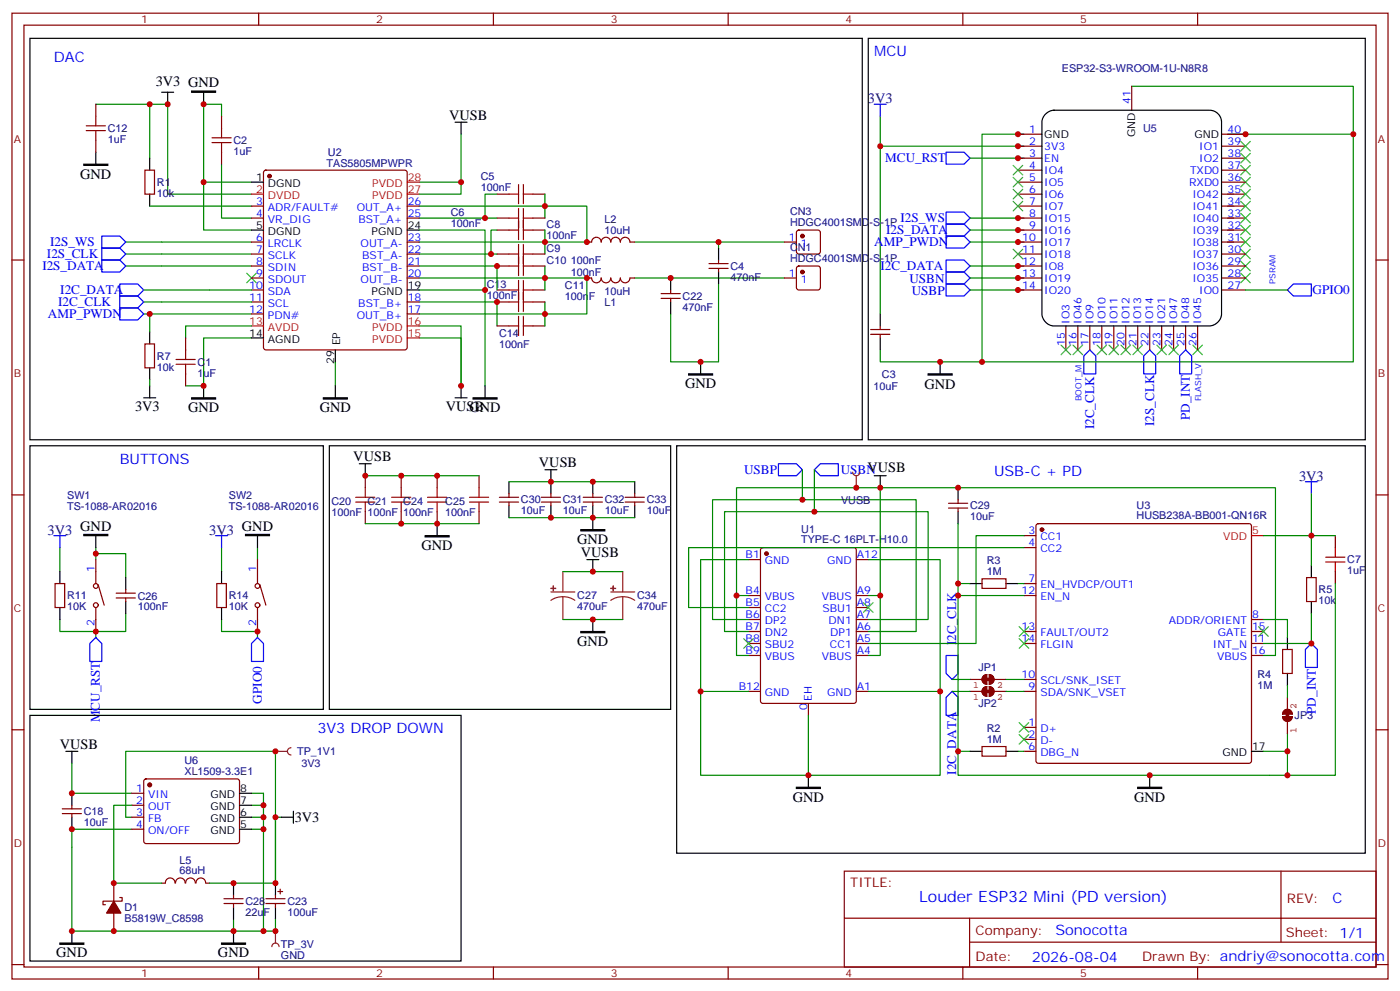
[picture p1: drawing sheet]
<svg xmlns="http://www.w3.org/2000/svg" width="412mm" height="292mm" viewBox="0 0 412 292" stroke-linecap="round" stroke-linejoin="round" font-family="sans-serif">
<g fill="none" stroke="#870000" stroke-width=".35">
<path d="M3.5 3.9h405.4v284.3h-405.4zM7.1 7.4h398.2v277.3h-398.2zM76.2 3.9v3.5M145.3 3.9v3.5M214.5 3.9v3.5M283.6 3.9v3.5M352.8 3.9v3.5M28.2 30.7v3.5M65.3 34.2v3.5M299.9 39.5h7M333.4 25.4v7.1M359.8 39.5h7.1"/>
<path d="M28.2 41.3v3.5M42.7 50.1h2.8v7.1h-2.8zM65.3 44.8v3.5M77.8 50.3l.5-.2h40.9l.5 .2 .2 .5v51.5l-.2 .5-.5 .2h-40.9l-.5-.2-.2-.5v-51.5zM146.4 57.2h3.5M157 57.2h3.5M299.9 57.2h7M299.9 53.6h7M299.9 50.1h7M299.9 46.6h7M299.9 43h7M359.8 57.2h7.1"/>
<path d="M359.8 53.6h7.1M359.8 50.1h7.1M359.8 46.6h7.1M359.8 43h7.1M3.5 76.6h3.6M74.1 60.7h3.5M74.1 64.2h3.5M74.1 71.3h3.5M74.1 74.8h3.5M74.1 78.3h3.5M119.9 60.7h3.6M119.9 64.2h3.6"/>
<path d="M119.9 71.3h3.6M119.9 74.8h3.6M119.9 78.3h3.6M146.4 64.2h3.5M146.4 74.8h3.5M146.4 78.3h3.5M146.4 67.7h3.5M157 64.2h3.5M157 74.8h3.5M157 78.3h3.5M157 67.7h3.5M231.1 71.3h3.5"/>
<path d="M234.8 67.9l.5-.2h5.6l.5 .2 .3 .5v5.7l-.3 .5-.5 .2h-5.6l-.5-.2-.2-.5v-5.7zM234.8 78.5l.5-.2h5.6l.5 .2 .3 .5v5.7l-.3 .5-.5 .2h-5.6l-.5-.3-.2-.4v-5.7zM299.9 60.7h7M299.9 64.2h7M299.9 71.3h7M299.9 74.8h7M299.9 78.3h7M299.9 67.7h7M359.8 60.7h7.1M359.8 64.2h7.1M359.8 71.3h7.1M359.8 74.8h7.1"/>
<path d="M359.8 78.3h7.1M359.8 67.7h7.1M405.3 76.6h3.6M54.7 99.5v3.5M74.1 81.8h3.5M74.1 85.4h3.5M74.1 88.9h3.5M74.1 92.4h3.5M119.9 81.8h3.6M119.9 88.9h3.6M119.9 92.4h3.6M146.4 85.4h3.5"/>
<path d="M146.4 88.9h3.5M146.4 96h3.5M157 85.4h3.5M157 88.9h3.5M157 96h3.5M231.1 81.8h3.5M256.5 98.4h5.6M256.5 97h5.6M259.3 96v1M259.3 98.4v1.1M299.9 81.8h7M299.9 85.4h7"/>
<path d="M314 96v7M317.5 96v7M321 96v7M324.6 96v7M328.1 96v7M331.6 96v7M335.1 96v7M338.7 96v7M342.2 96v7M345.7 96v7M349.2 96v7M352.8 96v7"/>
<path d="M359.8 81.8h7.1M359.8 85.4h7.1M42.7 101.2h2.8v7.1h-2.8zM54.7 110.1v3.5M3.5 145.7h3.6M405.3 145.7h3.6M16.2 171.8h2.8v7.1h-2.8zM28.2 164.7v7.1M28.2 178.9v7M28.9 172.2l1.8 6M34.2 176h5.7M34.2 174.6h5.7"/>
<path d="M37 173.6v1M37 176v1.1M63.9 171.8h2.8v7.1h-2.8zM75.8 164.7v7.1M75.8 178.9v7M76.6 172.2l1.7 6M220.5 178.9h3.5M220.5 164.7h3.5M220.5 175.3h3.5M224.2 161.4l.5-.2h26.8l.7 .5v44.7l-.4 .6-27.1 .1-.6-.5-.1-44.7zM252.2 178.9h3.6M252.2 164.7h3.6"/>
<path d="M252.2 175.3h3.6M220.5 189.4h3.5M220.5 182.4h3.5M220.5 185.9h3.5M220.5 193h3.5M252.2 189.4h3.6M252.2 182.4h3.6M252.2 185.9h3.6M252.2 193h3.6M3.5 214.8h3.6M220.5 203.6h3.5M238.1 207.1v3.5"/>
<path d="M252.2 203.6h3.6M405.3 214.8h3.6M248.7 256.5h156.6v28.2h-156.6zM377.3 256.5v20.9M248.7 270.3h156.5M285.6 277.4h119.6M285.6 270.3v14.1M3.5 284h3.6M76.2 284.7v3.5M145.3 284.7v3.5M214.5 284.7v3.5M283.6 284.7v3.5"/>
<path d="M352.8 284.7v3.5M405.3 284h3.6"/>
<circle cx="28.2" cy="178.2" r=".71"/>
<circle cx="28.2" cy="172.5" r=".71"/>
<circle cx="75.8" cy="178.2" r=".71"/>
<circle cx="75.8" cy="172.5" r=".71"/>
</g>
<g fill="none" stroke="#000" stroke-width=".35">
<path d="M8.8 11.3h245.2v118.2h-245.2zM255.8 11.3h146.4v118.2h-146.4zM47.6 27.2h3.6M49.4 27.2v3.5M60 27.2v3.5M134.1 36h3.5M135.8 36v3.5M308.1 33.5a3.6 3.6 0 0 1 2.3-1h45.9a3.5 3.5 0 0 1 3.5 3.5v56.4a3.8 3.8 0 0 1-3.5 3.6h-45.9a3.8 3.8 0 0 1-3.5-3.6v-56.4a3.5 3.5 0 0 1 1.2-2.5zM28.2 44.8v3.5M44.1 46.6v3.5M44.1 57.2v3.5M74.1 53.6h3.5"/>
<path d="M74.1 67.7h3.5M119.9 67.7h3.6M44.1 97.7v3.5M74.1 99.5h3.5M119.9 85.4h3.6M259.3 92.4v3.6M259.3 99.5v3.5M42.3 117.1h3.6M44.1 108.3v3.5M44.1 113.6v3.5M60 113.6v3.5M98.8 103v3.5"/>
<path d="M98.8 113.6v3.5M134.1 117.1h3.5M135.8 113.6v3.5M142.9 113.6v3.5M206.4 106.5v3.6M276.9 106.5v3.6M8.8 131.2h86.4v77.6h-86.4zM97 131.2h100.6v77.6h-100.6zM105.8 136.5h3.6M107.6 136.5v3.6M199.3 131.2h202.9v120h-202.9zM28.2 157.7v3.5"/>
<path d="M75.8 157.7v3.5M128.8 154.2v3.5M17.6 168.3v3.5M17.6 178.9v3.5M37 170v3.6M37 177.1v3.5M65.3 168.3v3.5M65.3 178.9v3.5M238.1 228.2v3.6"/>
</g>
<g fill="none" stroke="#008700" stroke-width=".35">
<path d="M28.2 30.7h15.9M65.3 34.2v-3.5h-5.3v22.9h14.1M135.8 39.5v17.7h-12.3M259.3 34.2v58.2M301.6 39.5h-12.3v67h-30v-3.5M333.4 25.4h65.2v81.1h-109.3M361.6 39.5h37M44.1 46.6v-15.9h5.3v26.5h24.7M60 53.6v14.1h14.1M65.3 48.3v15.9h8.8M123.5 53.6h12.3M146.4 57.2h-3.5v7"/>
<path d="M160.5 57.2v3.5h12.4v10.6h-12.4v-3.6M259.3 43h42.3M285.8 46.6h15.8M361.6 57.2h1.8M37 78.3h37.1M37 74.8h37.1M37 71.3h37.1M44.1 60.7h30M123.5 60.7h37v3.5M123.5 71.3h37v3.5M123.5 74.8h22.9M123.5 67.7h19.4v17.7"/>
<path d="M123.5 78.3h22.9v7.1M123.5 64.2h22.9M146.4 67.7h-1.8v7.1M160.5 78.3v3.5h-37M187 71.3h44.1M211.7 71.3v1.7M285.8 78.3h15.8M285.8 71.3h15.8M285.8 64.2h15.8M285.8 67.7h15.8M361.6 71.3h1.8M361.6 64.2h1.8"/>
<path d="M361.6 60.7h1.8M361.6 67.7h1.8M42.3 85.4h31.8M42.3 88.9h31.8M42.3 92.4h31.8M44.1 92.4v5.3M74.1 99.5h-14.1v14.1h-5.3M74.1 96h-19.4v3.5M123.5 88.9h22.9v7.1M123.5 96h12.3v17.6v-14.1h-12.3M123.5 85.4h19.4v28.2M160.5 88.9v3.5h-37"/>
<path d="M160.5 85.4v-3.6h12.4v10.6h-12.4v3.6M187 81.8h44.1M211.7 83.6v22.9h-14.1v-14.1M285.8 85.4h15.8M285.8 81.8h15.8M366.9 85.4h12.3M44.1 111.8v1.8M98.8 106.5v7.1M236.4 138.3v8.8h-26.5v35.3h10.6M239.9 138.3v12.3h-26.5v35.3h7.1M236.4 147.1h33.5v38.8h-14.1M239.9 150.6h33.5v31.8h-17.6"/>
<path d="M17.6 161.2v7.1M28.2 163h8.8v7M28.2 161.2v3.5M65.3 161.2v7.1M75.8 161.2v3.5M220.5 164.7h-14.1v38.9M255.8 164.7h21.1v38.9h-21.1M17.6 182.4v3.5h10.6M28.2 185.9v1.8M37 180.6v5.3h-8.8M65.3 182.4v3.5h10.5v1.8M220.5 203.6h-14.1v24.6h70.5v-24.6"/>
<path d="M238.1 210.6v17.6"/>
</g>
<path d="M56.4 26.8h7.1v.4h-7.1zM24.7 48.3h7v.4h-7zM56.4 117.1h7.1v.4h-7.1zM95.2 117.1h7.1v.4h-7.1zM139.3 117.1h7.1v.4h-7.1zM202.8 110.1h7.1v.3h-7.1zM273.4 110.1h7.1v.3h-7.1zM24.7 157.3h7v.4h-7zM72.3 157.3h7.1v.4h-7.1zM125.2 157.7h7.1v.3h-7.1zM234.6 231.8h7.1v.3h-7.1z" fill="#000" stroke="#000" stroke-width=".35"/>
<g fill="none" stroke="#00f" stroke-width=".35">
<path d="M257.5 30.7h3.6M259.3 30.7v3.5M278.7 44.8h5.3l1.8 1.8-1.8 1.7h-5.3zM30 76.6h5.3l1.7 1.7-1.7 1.8h-5.3zM30 73h5.3l1.7 1.8-1.7 1.8h-5.3zM30 69.5h5.3l1.7 1.8-1.7 1.7h-5.3zM278.7 69.5h5.3l1.8 1.8-1.8 1.7h-5.3zM278.7 62.4h5.3l1.8 1.8-1.8 1.8h-5.3zM278.7 76.6h5.3l1.8 1.7-1.8 1.8h-5.3zM278.7 66h5.3l1.8 1.7-1.8 1.8h-5.3zM35.3 90.7h5.3l1.7 1.7-1.7 1.8h-5.3zM35.3 87.1h5.3l1.7 1.8-1.7 1.8h-5.3z"/>
<path d="M35.3 83.6h5.3l1.7 1.8-1.7 1.7h-5.3zM278.7 83.6h5.3l1.8 1.8-1.8 1.7h-5.3zM278.7 80.1h5.3l1.8 1.7-1.8 1.8h-5.3zM381 83.6h5.3v3.5h-5.3l-1.8-1.7zM321 103l1.8 1.8v5.3h-3.5v-5.3zM338.7 103l1.7 1.8v5.3h-3.5v-5.3zM229.3 136.5h5.3l1.8 1.8-1.8 1.8h-5.3zM239.9 138.3l1.8-1.8h5.2v3.6h-5.2zM15.9 157.7h3.5M17.6 157.7v3.5M63.5 157.7h3.5M65.3 157.7v3.5"/>
<path d="M28.2 187.7l1.8 1.7v5.3h-3.5v-5.3zM75.8 187.7l1.8 1.7v5.3h-3.5v-5.3z"/>
</g>
<g fill="none" stroke="#3c3" stroke-width=".35">
<path d="M298.4 48.7l2.9 2.8M298.4 52.2l2.9 2.8M298.4 55.7l2.9 2.9M298.4 59.3l2.9 2.8M301.3 48.7l-2.9 2.8M301.3 52.2l-2.9 2.8M301.3 55.7l-2.9 2.9M301.3 59.3l-2.9 2.8M365.5 52.2l2.8 2.8M365.5 48.7l2.8 2.8M365.5 45.2l2.8 2.8M365.5 55.7l2.8 2.9"/>
<path d="M365.5 59.3l2.8 2.8M365.5 41.6l2.8 2.9M368.3 52.2l-2.8 2.8M368.3 48.7l-2.8 2.8M368.3 45.2l-2.8 2.8M368.3 55.7l-2.8 2.9M368.3 59.3l-2.8 2.8M368.3 41.6l-2.8 2.9M365.5 76.9l2.8 2.8M365.5 73.4l2.8 2.8M365.5 62.8l2.8 2.8M365.5 66.3l2.8 2.8"/>
<path d="M365.5 69.8l2.8 2.9M368.3 76.9l-2.8 2.8M368.3 73.4l-2.8 2.8M368.3 62.8l-2.8 2.8M368.3 66.3l-2.8 2.8M368.3 69.8l-2.8 2.9M72.7 80.4l2.8 2.9M75.5 80.4l-2.8 2.9M365.5 80.4l2.8 2.9M368.3 80.4l-2.8 2.9M312.6 101.6l2.8 2.8M315.4 101.6l-2.8 2.8"/>
<path d="M316.1 101.6l2.8 2.8M318.9 101.6l-2.8 2.8M323.1 101.6l2.9 2.8M326 101.6l-2.9 2.8M326.7 101.6l2.8 2.8M329.5 101.6l-2.8 2.8M330.2 101.6l2.8 2.8M333 101.6l-2.8 2.8M333.7 101.6l2.8 2.8M336.5 101.6l-2.8 2.8M340.8 101.6l2.8 2.8M343.6 101.6l-2.8 2.8"/>
<path d="M344.3 101.6l2.8 2.8M347.1 101.6l-2.8 2.8M351.4 101.6l2.8 2.8M354.2 101.6l-2.8 2.8"/>
</g>
<g fill="#870000" stroke="#870000" stroke-width=".35">
<circle cx="79.4" cy="51.9" r=".53"/>
<circle cx="225.8" cy="163" r=".53"/>
<circle cx="236.4" cy="69.5" r=".53"/>
<circle cx="236.4" cy="80.1" r=".53"/>
</g>
<path d="M74.1 57.2h3.5M119.9 57.2h3.6M119.9 53.6h3.6M74.1 96h3.5M119.9 96h3.6M119.9 99.5h3.6" fill="none" stroke="#f00" stroke-width=".35"/>
<g fill="none" stroke="#a10000" stroke-width=".35">
<path d="M25.4 37h5.6M25.4 38.5h5.6M28.2 34.2v2.8M28.2 38.5v2.8M65.3 37.7v2.9M62.4 40.6h5.7M62.4 42h5.7M65.3 42v2.8M149.9 57.2h2.9M152.8 54.3v5.7M154.2 57.2h2.8M154.2 54.3v5.7"/>
<path d="M149.9 64.2h2.9M149.9 74.8h2.9M149.9 67.7h2.9M149.9 78.3h2.9M152.8 61.4v9.2M152.8 72v9.1M154.2 61.4v9.2M154.2 72v9.1M154.2 64.2h2.8M154.2 74.8h2.8M154.2 67.7h2.8M154.2 78.3h2.8"/>
<path d="M149.9 88.9h2.9M149.9 96h2.9M149.9 85.4h2.9M152.8 82.6v9.1M152.8 93.1v5.7M154.2 82.6v9.1M154.2 93.1v5.7M154.2 88.9h2.8M154.2 96h2.8M154.2 85.4h2.8M51.9 105.8h5.6M51.9 107.2h5.6"/>
<path d="M54.7 103v2.8M54.7 107.2v2.9"/>
</g>
<path d="M251.2 139a1.06 1.06 0 0 0 1 1.1 1.06 1.06 0 0 0 1.1-1.1M252.2 140.1v3.5" fill="none" stroke="#8c2424" stroke-width=".35"/>
<circle cx="252.2" cy="143.6" r=".18" fill="#8c2424"/>
<g fill="none" stroke="#000" stroke-width=".35">
<path d="M257.5 140.1h3.6M259.3 140.1v3.5M285.8 171.8h3.5M296.3 171.8h3.6M386.3 166.5v3.5M386.3 177.1v3.5M379.2 187.7v3.5M379.2 198.3v3.5M19.4 221.2h3.5M21.2 221.2v3.5M21.2 233.5v3.6M285.8 221.2h3.5"/>
<path d="M296.3 221.2h3.6M338.7 228.2v3.6M368.7 221.2h3.5M21.2 240.6v3.5M81.1 260v3.5M81.1 267.1v3.5"/>
</g>
<g fill="none" stroke="#008700" stroke-width=".35">
<path d="M259.3 143.6h-42.3v31.7h3.5M259.3 143.6h116.4v49.4h-3.5M259.3 143.6v31.7M301.6 157.7h-14.1v31.7h-31.7M372.2 157.7h14.1M386.3 145.3v21.2M217 175.3v17.7h3.5M255.8 175.3h3.5v17.7h-3.5M282.2 175.3h19.4M285.8 171.8h-3.6v49.4M299.9 171.8h1.7M301.6 161.2h-98.8v17.7h17.7"/>
<path d="M372.2 182.4h7v5.3M386.3 180.6v8.8h-14.1M379.2 215.9v12.3h-97v-7h3.6M21.2 224.7v8.8M299.9 221.2h1.7M372.2 221.2h7M37 240.6v-19.4h44.1v19.4h1.8M81.1 240.6v19.4"/>
</g>
<g fill="none" stroke="#3c3" stroke-width=".35">
<path d="M254.4 177.4l2.8 2.9M257.2 177.4l-2.8 2.9M219.1 188l2.8 2.9M221.9 188l-2.8 2.9M300.2 184.5l2.8 2.8M300.2 188l2.8 2.9M303 184.5l-2.8 2.8M303 188l-2.8 2.9M370.8 184.5l2.8 2.8M373.6 184.5l-2.8 2.8M300.2 212.7l2.8 2.8M300.2 216.3l2.8 2.8"/>
<path d="M303 212.7l-2.8 2.8M303 216.3l-2.8 2.8"/>
</g>
<g fill="none" stroke="#870000" stroke-width=".35">
<path d="M301.6 157.7h3.6M305.4 154.4l.5-.2h62l.5 .2 .3 .5v69.1l-.3 .5-.5 .2h-62l-.5-.2-.2-.5v-69.1zM289.3 170.4h7v2.8h-7zM301.6 161.2h3.6M301.6 171.8h3.6M301.6 175.3h3.6M384.9 170h2.8v7.1h-2.8zM301.6 185.9h3.6M301.6 189.4h3.6M368.7 185.9h3.5M368.7 189.4h3.5M368.7 193h3.5"/>
<path d="M368.7 182.4h3.5M377.8 191.2h2.8v7.1h-2.8zM289.3 219.8h7v2.8h-7zM301.6 200h3.6M301.6 203.6h3.6M301.6 214.1h3.6M301.6 217.7h3.6M18.3 239.5h5.7M18.3 238.1h5.7M21.2 237.1v1M21.2 239.5v1.1M301.6 221.2h3.6"/>
<path d="M33.5 260v5.3M47.6 260h1.1M48.7 260a1.41 1.41 0 0 1 1.4-1.5 1.41 1.41 0 0 1 1.4 1.5M51.7 260a1.41 1.41 0 0 1 1.4-1.5 1.41 1.41 0 0 1 1.4 1.5M54.7 260a1.41 1.41 0 0 1 1.4-1.5 1.41 1.41 0 0 1 1.4 1.5M57.7 260a1.41 1.41 0 0 1 1.5-1.5 1.41 1.41 0 0 1 1.4 1.5M60.7 260h1M33.5 268.8v5.3M35.3 264.2h.7v1.1h-5.7v1h.7M78.3 264.6h5.7M78.3 266h5.7M81.1 263.5v1.1"/>
<path d="M81.1 266v1.1M81.8 262.5h1.5M82.5 261.8v1.4"/>
</g>
<g fill="#870000" stroke="#870000" stroke-width=".35">
<path d="M33.5 265.3l2.1 3.5h-4.2z"/>
<circle cx="306.9" cy="155.9" r=".53"/>
</g>
<path d="M368.7 157.7h3.5" fill="none" stroke="#f00" stroke-width=".35"/>
<path d="M384.5 141.8h3.6M386.3 141.8v3.5M278.7 193h3.5v5.3l-1.7 1.7-1.8-1.7zM384.5 191.2l1.8-1.8 1.8 1.8v5.3h-3.6zM280.5 203.6l1.7 1.7v5.3h-3.5v-5.3z" fill="none" stroke="#00f" stroke-width=".35"/>
<path d="M335.1 231.8h7.1v.3h-7.1z" fill="#000" stroke="#000" stroke-width=".35"/>
<path d="M80.1 278.7a1.06 1.06 0 0 1 1-1.1 1.06 1.06 0 0 1 1.1 1.1M81.1 274.1v3.5" fill="none" stroke="#8c2424" stroke-width=".35"/>
<circle cx="81.1" cy="274.1" r=".18" fill="#8c2424"/>
<path d="M81.1 221.2h3.6M85.7 220.1a1.06 1.06 0 0 0-1 1.1 1.06 1.06 0 0 0 1 1" fill="none" stroke="#8c2424" stroke-width=".35"/>
<circle cx="81.1" cy="221.2" r=".18" fill="#8c2424"/>
<g fill="none" stroke="#008700" stroke-width=".35">
<path d="M107.6 154.2h33.5M107.6 140.1h33.5M149.9 152.4h37.1M149.9 141.8h37.1M282.2 154.2v17.6M386.3 157.7h7M165.8 168.3h17.6M393.3 171.8v56.4h-14.1M165.8 182.4h17.6M280.5 200h5.3M280.5 203.6h5.3M296.3 200h5.3"/>
<path d="M296.3 203.6h5.3M379.2 201.8v3.5M21.2 233.5h17.6M38.8 237.1h-5.3v22.9h14.1M74.1 233.5h3.5v40.6M74.1 237.1h3.5M37 240.6h1.8M38.8 244.1h-17.6v30h47.6M74.1 244.1h3.5M74.1 240.6h3.5M81.1 240.6v19.4h-19.4M68.8 270.6v3.5"/>
<path d="M81.1 270.6v3.5h-12.3"/>
</g>
<circle cx="44.1" cy="231.1" r=".53" fill="#870000" stroke="#870000" stroke-width=".35"/>
<g fill="none" stroke="#870000" stroke-width=".35">
<path d="M172.9 71.3h1.4a1.41 1.41 0 0 1 1.4-1.4 1.41 1.41 0 0 1 1.4 1.4 1.41 1.41 0 0 1 1.4-1.5 1.41 1.41 0 0 1 1.4 1.5 1.41 1.41 0 0 1 1.4-1.5 1.41 1.41 0 0 1 1.4 1.5 1.41 1.41 0 0 1 1.4-1.5 1.41 1.41 0 0 1 1.5 1.5h1.4M208.8 77.6h5.7M208.8 79h5.7M211.7 76.6v1M211.7 79v1.1M172.9 81.8l1.4 .1a1.41 1.41 0 0 0 1.4 1.4 1.41 1.41 0 0 0 1.4-1.5 1.41 1.41 0 0 0 1.4 1.5 1.41 1.41 0 0 0 1.4-1.5 1.41 1.41 0 0 0 1.4 1.5 1.41 1.41 0 0 0 1.4-1.5 1.41 1.41 0 0 0 1.4 1.5 1.41 1.41 0 0 0 1.5-1.5h1.4M194.7 86.4h5.7M194.7 87.8h5.7M197.6 85.4v1M197.6 87.8v1.1M107.6 140.1v3.5M107.6 150.6v3.6"/>
<path d="M118.2 140.1v3.5M118.2 150.6v3.6M128.8 140.1v3.5M128.8 150.6v3.6M141.1 140.1v3.5M141.1 150.6v3.6M147.1 147.8h5.7M147.1 146.4h5.7M149.9 145.3v1.1M149.9 147.8v1.1M159.5 147.8h5.6M159.5 146.4h5.6"/>
<path d="M162.3 145.3v1.1M162.3 147.8v1.1M171.8 147.8h5.6M171.8 146.4h5.6M174.6 145.3v1.1M174.6 147.8v1.1M184.1 147.8h5.7M184.1 146.4h5.7M187 145.3v1.1M187 147.8v1.1M279.4 149.6h5.6M279.4 148.2h5.6"/>
<path d="M282.2 147.1v1.1M282.2 149.6v1M393.3 157.7v3.5M393.3 168.3v3.5M38.8 233.5h3.5M38.8 237.1h3.5M42.6 229.5l.4-.2 27.1 .1 .5 .6-.1 17.9-.7 .5-27-.1-.5-.7v-17.6zM38.8 240.6h3.5M38.8 244.1h3.5M66 266h5.6M66 264.6h5.6M68.8 263.5v1.1"/>
<path d="M68.8 266v1.1"/>
</g>
<g fill="none" stroke="#000" stroke-width=".35">
<path d="M211.7 73v3.6M197.6 81.8v3.6M197.6 88.9v3.5M211.7 80.1v3.5M160.5 138.3h3.5M162.3 138.3v7M149.9 141.8v3.5M149.9 148.9v3.5M162.3 148.9v3.5M174.6 141.8v3.5M174.6 148.9v7M187 141.8v3.5"/>
<path d="M187 148.9v3.5M282.2 143.6v3.5M282.2 150.6v3.6M172.9 164.7h3.5M174.6 164.7v3.6M174.6 182.4v3.5M8.8 210.6h127v72.3h-127zM70.6 237.1h3.5M70.6 233.5h3.5M86.4 238.8v3.6M68.8 260v3.5M70.6 244.1h3.5"/>
<path d="M70.6 240.6h3.5M82.9 240.6h3.5M21.2 274.1v3.5M68.8 267.1v3.5M68.8 274.1v3.5"/>
</g>
<path d="M171.1 155.9h7.1v.4h-7.1zM171.1 185.9h7.1v.4h-7.1zM17.6 277.6h7.1v.4h-7.1zM65.3 277.6h7v.4h-7z" fill="#000" stroke="#000" stroke-width=".35"/>
<g fill="none" stroke="#a10000" stroke-width=".35">
<path d="M104.8 147.8h5.6M104.8 146.4h5.6M107.6 143.6v2.8M107.6 147.8v2.8M115.4 147.8h5.6M115.4 146.4h5.6M118.2 143.6v2.8M118.2 147.8v2.8M125.9 147.8h5.7M125.9 146.4h5.7M128.8 143.6v2.8M128.8 147.8v2.8"/>
<path d="M138.3 147.8h5.6M138.3 146.4h5.6M141.1 143.6v2.8M141.1 147.8v2.8M390.5 164h5.7M390.5 165.5h5.7M393.3 161.2v2.8M393.3 165.5v2.8"/>
</g>
<g fill="#850000" stroke="#850000" stroke-width=".35">
<path d="M289.9 198.9l.8-.3v2.8a1.41 1.41 0 0 1-1.4-.9 1.41 1.41 0 0 1 .6-1.6z"/>
<path d="M291.4 198.6a1.41 1.41 0 0 1 1.4 1.4 1.41 1.41 0 0 1-1.4 1.4z"/>
<path d="M289.6 199.7h2.7v.7h-2.7z"/>
<path d="M289.9 202.4l.8-.3v2.9a1.41 1.41 0 0 1-1.4-1 1.41 1.41 0 0 1 .6-1.6z"/>
<path d="M291.4 202.1a1.41 1.41 0 0 1 1.4 1.5 1.41 1.41 0 0 1-1.4 1.4z"/>
<path d="M289.6 203.2h2.7v.7h-2.7z"/>
<path d="M377.8 211h2.8a1.41 1.41 0 0 1-1.4 1.4 1.41 1.41 0 0 1-1.4-1.4z"/>
<path d="M378.1 209.4a1.41 1.41 0 0 1 1.6-.5 1.41 1.41 0 0 1 .9 1.4h-2.8z"/>
<path d="M378.9 209.3h.7v2.7h-.7z"/>
</g>
<path d="M289.9 198.9l.8-.3v2.8a1.41 1.41 0 0 1-1.4-.9 1.41 1.41 0 0 1 .6-1.6zM291.4 198.6a1.41 1.41 0 0 1 1.4 1.4 1.41 1.41 0 0 1-1.4 1.4zM285.8 200h3.5M285.8 203.6h3.5M289.9 202.4l.8-.3v2.9a1.41 1.41 0 0 1-1.4-1 1.41 1.41 0 0 1 .6-1.6zM291.4 202.1a1.41 1.41 0 0 1 1.4 1.5 1.41 1.41 0 0 1-1.4 1.4zM292.8 200h3.5M292.8 203.6h3.5M377.8 211h2.8a1.41 1.41 0 0 1-1.4 1.4 1.41 1.41 0 0 1-1.4-1.4zM378.1 209.4a1.41 1.41 0 0 1 1.6-.5 1.41 1.41 0 0 1 .9 1.4h-2.8zM379.2 205.3v3.5M379.2 212.4v3.5" fill="none" stroke="#850000" stroke-width=".35"/>
<path d="M298.4 73.4l2.9 2.8M301.3 73.4l-2.9 2.8" fill="none" stroke="#3c3" stroke-width=".35"/>
<path d="M349.2 103l1.8 1.8v5.3h-3.5v-5.3z" fill="none" stroke="#00f" stroke-width=".35"/>
<g fill="#8c2424" stroke="#8c2424" stroke-width=".35">
<path d="M163 172.5v1.4z"/>
<path d="M162.3 173.2h1.4z"/>
<path d="M180.6 172.5l.1 1.4z"/>
<path d="M179.9 173.2h1.4z"/>
</g>
<path d="M162.3 174.3h7M165.8 175.7l-1.8 .2-1.7 .8M165.8 175.7l1.9 .2 1.6 .8M165.8 168.3v6M165.8 175.7v6.7M179.9 174.3h7.1M183.4 175.7l-1.8 .2-1.7 .8M183.4 175.7l1.9 .2 1.7 .8M183.4 168.3v6M183.4 175.7v6.7" fill="none" stroke="#8c2424" stroke-width=".35"/>
<g fill="#c00">
<circle cx="60" cy="30.7" r=".88"/>
<circle cx="49.4" cy="30.7" r=".88"/>
<circle cx="142.9" cy="85.4" r=".88"/>
<circle cx="60" cy="53.6" r=".88"/>
<circle cx="60" cy="113.6" r=".88"/>
<circle cx="44.1" cy="92.4" r=".88"/>
<circle cx="44.1" cy="30.7" r=".88"/>
<circle cx="142.9" cy="64.2" r=".88"/>
<circle cx="144.6" cy="74.8" r=".88"/>
<circle cx="146.4" cy="88.9" r=".88"/>
<circle cx="146.4" cy="78.3" r=".88"/>
<circle cx="135.8" cy="53.6" r=".88"/>
<circle cx="135.8" cy="113.6" r=".88"/>
<circle cx="259.3" cy="43" r=".88"/>
<circle cx="289.3" cy="106.5" r=".88"/>
<circle cx="398.6" cy="39.5" r=".88"/>
<circle cx="160.5" cy="92.4" r=".88"/>
<circle cx="160.5" cy="60.7" r=".88"/>
<circle cx="160.5" cy="71.3" r=".88"/>
<circle cx="160.5" cy="81.8" r=".88"/>
<circle cx="206.4" cy="106.5" r=".88"/>
<circle cx="211.7" cy="71.3" r=".88"/>
<circle cx="276.9" cy="106.5" r=".88"/>
<circle cx="299.9" cy="85.4" r=".88"/>
<circle cx="299.9" cy="81.8" r=".88"/>
<circle cx="299.9" cy="78.3" r=".88"/>
<circle cx="299.9" cy="71.3" r=".88"/>
<circle cx="299.9" cy="67.7" r=".88"/>
<circle cx="299.9" cy="64.2" r=".88"/>
<circle cx="299.9" cy="46.6" r=".88"/>
<circle cx="299.9" cy="43" r=".88"/>
<circle cx="299.9" cy="39.5" r=".88"/>
<circle cx="366.9" cy="39.5" r=".88"/>
<circle cx="28.2" cy="163" r=".88"/>
<circle cx="28.2" cy="185.9" r=".88"/>
<circle cx="75.8" cy="185.9" r=".88"/>
<circle cx="276.9" cy="203.6" r=".88"/>
<circle cx="252.2" cy="143.6" r=".88"/>
<circle cx="217" cy="175.3" r=".88"/>
<circle cx="259.3" cy="143.6" r=".88"/>
<circle cx="259.3" cy="175.3" r=".88"/>
<circle cx="239.9" cy="150.6" r=".88"/>
<circle cx="236.4" cy="147.1" r=".88"/>
<circle cx="206.4" cy="203.6" r=".88"/>
<circle cx="238.1" cy="228.2" r=".88"/>
<circle cx="338.7" cy="228.2" r=".88"/>
<circle cx="282.2" cy="221.2" r=".88"/>
<circle cx="282.2" cy="175.3" r=".88"/>
<circle cx="386.3" cy="157.7" r=".88"/>
<circle cx="386.3" cy="189.4" r=".88"/>
<circle cx="81.1" cy="274.1" r=".88"/>
<circle cx="33.5" cy="274.1" r=".88"/>
<circle cx="33.5" cy="260" r=".88"/>
<circle cx="81.1" cy="240.6" r=".88"/>
<circle cx="21.2" cy="244.1" r=".88"/>
<circle cx="21.2" cy="233.5" r=".88"/>
<circle cx="77.6" cy="244.1" r=".88"/>
<circle cx="77.6" cy="240.6" r=".88"/>
<circle cx="77.6" cy="237.1" r=".88"/>
<circle cx="77.6" cy="274.1" r=".88"/>
<circle cx="21.2" cy="274.1" r=".88"/>
<circle cx="68.8" cy="274.1" r=".88"/>
<circle cx="81.1" cy="260" r=".88"/>
<circle cx="68.8" cy="260" r=".88"/>
<circle cx="172.9" cy="71.3" r=".88"/>
<circle cx="172.9" cy="81.8" r=".88"/>
<circle cx="197.6" cy="81.8" r=".88"/>
<circle cx="282.2" cy="171.8" r=".88"/>
<circle cx="118.2" cy="154.2" r=".88"/>
<circle cx="128.8" cy="154.2" r=".88"/>
<circle cx="107.6" cy="140.1" r=".88"/>
<circle cx="118.2" cy="140.1" r=".88"/>
<circle cx="128.8" cy="140.1" r=".88"/>
<circle cx="162.3" cy="152.4" r=".88"/>
<circle cx="174.6" cy="152.4" r=".88"/>
<circle cx="162.3" cy="141.8" r=".88"/>
<circle cx="174.6" cy="141.8" r=".88"/>
<circle cx="282.2" cy="143.6" r=".88"/>
<circle cx="81.1" cy="221.2" r=".88"/>
<circle cx="379.2" cy="228.2" r=".88"/>
<circle cx="379.2" cy="221.2" r=".88"/>
<circle cx="174.6" cy="168.3" r=".88"/>
<circle cx="174.6" cy="182.4" r=".88"/>
</g>
<text font-size="4.6" fill="#00f" x="270.8" y="265.5">Louder ESP32 Mini (PD version)</text>
<g font-size="4.2" fill="#00f">
<text x="257.5" y="16.6">MCU</text>
<text x="15.9" y="18.3">DAC</text>
<text x="35.3" y="136.5">BUTTONS</text>
<text x="292.8" y="140.1">USB-C + PD</text>
<text x="93.5" y="215.9">3V3 DROP DOWN</text>
<text x="392.5" y="265.7">C</text>
<text x="310.9" y="275.3">Sonocotta</text>
<text x="304" y="283.1">2026-08-04</text>
</g>
<g font-size="4.2">
<text x="45.9" y="25.4">3V3 GND</text>
<text x="132.3" y="35.3">VUSB</text>
<text x="23.6" y="52.6">GND</text>
<text x="201.8" y="114.3">GND</text>
<text x="272.3" y="114.4">GND</text>
<text x="39.8" y="121">3V3</text>
<text x="55.4" y="121.4">GND</text>
<text x="94.2" y="121.4">GND</text>
<text x="131.3" y="121">VUSB</text>
<text x="138.3" y="121.4">GND</text>
<text x="104.1" y="135.8">VUSB</text>
<text x="158.7" y="137.6">VUSB</text>
<text x="255.5" y="138.9">VUSB</text>
<text x="23.6" y="156.2">GND</text>
<text x="71.3" y="156.2">GND</text>
<text x="124.2" y="161.9">GND</text>
<text x="170" y="160.2">GND</text>
<text x="171.1" y="164">VUSB</text>
<text x="170" y="190.1">GND</text>
<text x="17.6" y="220.5">VUSB</text>
<text x="233.5" y="236.1">GND</text>
<text x="334.1" y="236.1">GND</text>
<text x="86.8" y="242">3V3</text>
<text x="16.6" y="281.9">GND</text>
<text x="64.2" y="281.9">GND</text>
</g>
<g font-size="4.2" fill="#000080">
<text x="255.7" y="30.4">3V3</text>
<text x="382.7" y="141.5">3V3</text>
<text x="14" y="157.4">3V3</text>
<text x="61.6" y="157.4">3V3</text>
</g>
<g font-size="3.9" fill="#00f">
<text x="260.8" y="47.8">MCU_RST</text>
<text x="265.2" y="65.5">I2S_WS</text>
<text x="261" y="69">I2S_DATA</text>
<text x="13.8" y="76.1">I2S_CLK</text>
<text x="14.8" y="72.5">I2S_WS</text>
<text x="257.5" y="72.4">AMP_PWDN</text>
<text x="12.5" y="79.5">I2S_DATA</text>
<text x="259.4" y="79.5">I2C_DATA</text>
<text x="267.9" y="83.2">USBN</text>
<text x="17.8" y="86.6">I2C_DATA</text>
<text x="268.6" y="86.7">USBP</text>
<text x="386.6" y="86.7">GPIO0</text>
<text x="14.1" y="93.7">AMP_PWDN</text>
<text x="17.2" y="90.1">I2C_CLK</text>
<text x="339.9" y="125.4" transform="rotate(-90 339.9 125.4)">I2S_CLK</text>
<text x="350.5" y="123.7" transform="rotate(-90 350.5 123.7)">PD_INT</text>
<text x="322.3" y="126.4" transform="rotate(-90 322.3 126.4)">I2C_CLK</text>
<text x="219.2" y="139.6">USBP</text>
<text x="247.6" y="139.4">USBN</text>
<text x="281.7" y="189.9" transform="rotate(-90 281.7 189.9)">I2C_CLK</text>
<text x="77.2" y="207.1" transform="rotate(-90 77.2 207.1)">GPIO0</text>
<text x="29.5" y="212.7" transform="rotate(-90 29.5 212.7)">MCU_RST</text>
<text x="387.6" y="210.2" transform="rotate(-90 387.6 210.2)">PD_INT</text>
<text x="281.7" y="228.1" transform="rotate(-90 281.7 228.1)">I2C_DATA</text>
</g>
<g font-size="3.9" fill="#800">
<text x="250.5" y="261.1">TITLE:</text>
<text x="379.1" y="265.7">REV:</text>
<text x="287.4" y="275.3">Company:</text>
<text x="378.7" y="275.9">Sheet: 1/1</text>
<text x="287.4" y="282.9">Date:</text>
<text x="336.4" y="283">Drawn By: andriy@sonocotta.com</text>
</g>
<g font-size="3.2" fill="#800">
<text x="41.6" y="6.9">1</text>
<text x="110.8" y="6.9">2</text>
<text x="179.9" y="6.9">3</text>
<text x="249.1" y="6.9">4</text>
<text x="318.2" y="6.9">5</text>
<text x="4.1" y="42">A</text>
<text x="405.9" y="42">A</text>
<text x="4.1" y="111.1">B</text>
<text x="405.9" y="111.1">B</text>
<text x="4.1" y="180.3">C</text>
<text x="405.9" y="180.3">C</text>
<text x="4.1" y="249.4">D</text>
<text x="405.9" y="249.4">D</text>
<text x="41.6" y="287.7">1</text>
<text x="110.8" y="287.7">2</text>
<text x="179.9" y="287.7">3</text>
<text x="249.1" y="287.7">4</text>
<text x="318.2" y="287.7">5</text>
</g>
<g font-size="3.2" fill="#000080">
<text x="312.8" y="21.2">ESP32-S3-WROOM-1U-N8R8</text>
<text x="31.7" y="38.9">C12</text>
<text x="336.7" y="38.9">U5</text>
<text x="31.7" y="42.1">1uF</text>
<text x="68.8" y="45.6">1uF</text>
<text x="68.8" y="42.4">C2</text>
<text x="96.6" y="45.8">U2</text>
<text x="96.2" y="49">TAS5805MPWPR</text>
<text x="141.6" y="53">C5</text>
<text x="46.2" y="58.1">10k</text>
<text x="46.2" y="54.7">R1</text>
<text x="141.6" y="56.3">100nF</text>
<text x="132.8" y="63.6">C6</text>
<text x="178.1" y="65.6">L2</text>
<text x="232.7" y="63.3">CN3</text>
<text x="132.8" y="66.8">100nF</text>
<text x="161" y="70.4">100nF</text>
<text x="161" y="67.1">C8</text>
<text x="178.1" y="68.8">10uH</text>
<text x="232.7" y="66.5">HDGC4001SMD-S-1P</text>
<text x="161" y="74.2">C9</text>
<text x="161" y="77.7">C10</text>
<text x="168.2" y="77.7">100nF</text>
<text x="232.7" y="77.1">HDGC4001SMD-S-1P</text>
<text x="232.7" y="73.9">CN1</text>
<text x="168.2" y="81.3">100nF</text>
<text x="215.2" y="82.6">470nF</text>
<text x="215.2" y="79.5">C4</text>
<text x="143.4" y="88">100nF</text>
<text x="143.4" y="84.7">C13</text>
<text x="166.4" y="88.3">100nF</text>
<text x="166.4" y="85.1">C11</text>
<text x="178.1" y="86.8">10uH</text>
<text x="178.1" y="90">L1</text>
<text x="201.1" y="88.3">C22</text>
<text x="201.1" y="91.5">470nF</text>
<text x="147" y="99.1">C14</text>
<text x="46.2" y="105.9">R7</text>
<text x="58.2" y="107.7">C1</text>
<text x="147" y="102.4">100nF</text>
<text x="46.2" y="109.2">10k</text>
<text x="58.2" y="110.8">1uF</text>
<text x="259.8" y="111.2">C3</text>
<text x="257.3" y="114.7">10uF</text>
<text x="19.8" y="146.9">SW1</text>
<text x="67.4" y="146.9">SW2</text>
<text x="97.6" y="148.6">C20</text>
<text x="108.2" y="148.6">C21</text>
<text x="118.8" y="148.6">C24</text>
<text x="131.2" y="148.6">C25</text>
<text x="153.5" y="148.2">C30</text>
<text x="165.8" y="148.2">C31</text>
<text x="178.2" y="148.2">C32</text>
<text x="190.5" y="148.2">C33</text>
<text x="247.8" y="148.3">VUSB</text>
<text x="285.8" y="150">C29</text>
<text x="334.8" y="149.8">U3</text>
<text x="19.8" y="150">TS-1088-AR02016</text>
<text x="67.4" y="150">TS-1088-AR02016</text>
<text x="97.6" y="151.8">100nF</text>
<text x="108.2" y="151.8">100nF</text>
<text x="118.8" y="151.8">100nF</text>
<text x="131.2" y="151.8">100nF</text>
<text x="153.5" y="151.4">10uF</text>
<text x="165.8" y="151.4">10uF</text>
<text x="178.2" y="151.4">10uF</text>
<text x="190.5" y="151.4">10uF</text>
<text x="285.8" y="153.2">10uF</text>
<text x="334.8" y="152.9">HUSB238A-BB001-QN16R</text>
<text x="236" y="159.9">TYPE-C 16PLT-H10.0</text>
<text x="236" y="156.8">U1</text>
<text x="290.7" y="166.1">R3</text>
<text x="396.9" y="165.9">C7</text>
<text x="290.7" y="169.3">1M</text>
<text x="396.9" y="169.1">1uF</text>
<text x="19.8" y="179.7">10K</text>
<text x="19.8" y="176.5">R11</text>
<text x="40.6" y="179.7">100nF</text>
<text x="40.6" y="176.5">C26</text>
<text x="67.4" y="179.7">10K</text>
<text x="67.4" y="176.5">R14</text>
<text x="170" y="179.7">470uF</text>
<text x="170" y="176.5">C27</text>
<text x="187.7" y="179.7">470uF</text>
<text x="187.7" y="176.5">C34</text>
<text x="388.4" y="177.9">10k</text>
<text x="388.4" y="174.7">R5</text>
<text x="288.2" y="197.6">JP1</text>
<text x="370.4" y="202.9">1M</text>
<text x="370.4" y="199.7">R4</text>
<text x="288.2" y="208.2">JP2</text>
<text x="290.7" y="215.5">R2</text>
<text x="381.4" y="211.7">JP3</text>
<text x="290.7" y="218.7">1M</text>
<text x="54.3" y="225">U6</text>
<text x="87.5" y="222.3">TP_1V1</text>
<text x="88.8" y="225.8">3V3</text>
<text x="54.3" y="228.2">XL1509-3.3E1</text>
<text x="24.7" y="239.9">C18</text>
<text x="24.7" y="243.2">10uF</text>
<text x="52.8" y="257.4">68uH</text>
<text x="52.8" y="254.3">L5</text>
<text x="36.7" y="268.2">D1</text>
<text x="72.3" y="269.6">22uF</text>
<text x="72.3" y="266.4">C28</text>
<text x="84.7" y="269.6">100uF</text>
<text x="84.7" y="266.4">C23</text>
<text x="36.7" y="271.3">B5819W_C8598</text>
<text x="82.8" y="279.1">TP_3V</text>
<text x="82.8" y="282.3">GND</text>
</g>
<g font-size="3.2" fill="#00f">
<text x="333" y="30.7" transform="rotate(-90 333 30.7)">41</text>
<text x="303.1" y="39.2">1</text>
<text x="361.6" y="39.2">40</text>
<text x="303.1" y="46.2">3</text>
<text x="303.1" y="42.7">2</text>
<text x="307.6" y="47.6">EN</text>
<text x="307.6" y="44.1">3V3</text>
<text x="353.3" y="47.6">IO2</text>
<text x="353.3" y="44.1">IO1</text>
<text x="361.6" y="46.2">38</text>
<text x="361.6" y="42.7">39</text>
<text x="303.1" y="53.3">5</text>
<text x="303.1" y="49.7">4</text>
<text x="307.6" y="51.2">IO4</text>
<text x="350.5" y="51.2">TXD0</text>
<text x="361.6" y="53.3">36</text>
<text x="361.6" y="49.7">37</text>
<text x="303.1" y="56.8">6</text>
<text x="307.6" y="58.2">IO6</text>
<text x="307.6" y="54.7">IO5</text>
<text x="350.3" y="54.7">RXD0</text>
<text x="351.3" y="58.2">IO42</text>
<text x="361.6" y="56.8">35</text>
<text x="75.4" y="60.3">3</text>
<text x="75.4" y="63.9">4</text>
<text x="78.9" y="62.1">ADR/FAULT#</text>
<text x="78.9" y="65.6">VR_DIG</text>
<text x="105.1" y="62.1">OUT_A+</text>
<text x="105.6" y="65.6">BST_A+</text>
<text x="120.1" y="63.9">25</text>
<text x="120.1" y="60.3">26</text>
<text x="303.1" y="63.9">8</text>
<text x="303.1" y="60.3">7</text>
<text x="307.6" y="65.3">IO15</text>
<text x="307.6" y="61.7">IO7</text>
<text x="351.3" y="65.3">IO40</text>
<text x="351.3" y="61.7">IO41</text>
<text x="361.6" y="63.9">33</text>
<text x="361.6" y="60.3">34</text>
<text x="75.4" y="70.9">6</text>
<text x="120.1" y="70.9">23</text>
<text x="232.4" y="70.9">1</text>
<text x="301.1" y="70.9">10</text>
<text x="303.1" y="67.4">9</text>
<text x="307.6" y="68.8">IO16</text>
<text x="351.3" y="68.8">IO39</text>
<text x="361.6" y="70.9">31</text>
<text x="361.6" y="67.4">32</text>
<text x="75.4" y="74.4">7</text>
<text x="75.4" y="78">8</text>
<text x="78.9" y="72.7">LRCLK</text>
<text x="78.9" y="76.2">SCLK</text>
<text x="106.2" y="72.7">OUT_A-</text>
<text x="106.7" y="76.2">BST_A-</text>
<text x="120.1" y="78">21</text>
<text x="120.1" y="74.4">22</text>
<text x="235.9" y="72.7">1</text>
<text x="301.1" y="78">12</text>
<text x="301.1" y="74.4">11</text>
<text x="307.6" y="75.8">IO18</text>
<text x="307.6" y="72.3">IO17</text>
<text x="351.3" y="75.8">IO37</text>
<text x="351.3" y="72.3">IO38</text>
<text x="361.6" y="78">29</text>
<text x="361.6" y="74.4">30</text>
<text x="75.4" y="81.5">9</text>
<text x="78.9" y="79.7">SDIN</text>
<text x="78.9" y="83.3">SDOUT</text>
<text x="106.2" y="83.3">OUT_B-</text>
<text x="106.7" y="79.7">BST_B-</text>
<text x="120.1" y="81.5">20</text>
<text x="232.4" y="81.5">1</text>
<text x="235.9" y="83.3">1</text>
<text x="301.1" y="81.5">13</text>
<text x="307.6" y="82.9">IO19</text>
<text x="307.6" y="79.4">IO8</text>
<text x="351.3" y="82.9">IO35</text>
<text x="351.3" y="79.4">IO36</text>
<text x="361.6" y="81.5">28</text>
<text x="73.4" y="85">10</text>
<text x="73.4" y="88.5">11</text>
<text x="78.9" y="86.8">SDA</text>
<text x="120.1" y="88.5">18</text>
<text x="301.1" y="85">14</text>
<text x="307.6" y="86.4">IO20</text>
<text x="353.3" y="86.4">IO0</text>
<text x="361.6" y="85">27</text>
<text x="73.4" y="92.1">12</text>
<text x="78.9" y="90.3">SCL</text>
<text x="78.9" y="93.8">PDN#</text>
<text x="105.1" y="93.8">OUT_B+</text>
<text x="105.6" y="90.3">BST_B+</text>
<text x="120.1" y="92.1">17</text>
<text x="315" y="95.2" transform="rotate(-90 315 95.2)">IO3</text>
<text x="318.6" y="95.2" transform="rotate(-90 318.6 95.2)">IO46</text>
<text x="322.1" y="95.2" transform="rotate(-90 322.1 95.2)">IO9</text>
<text x="325.6" y="95.2" transform="rotate(-90 325.6 95.2)">IO10</text>
<text x="329.1" y="95.2" transform="rotate(-90 329.1 95.2)">IO11</text>
<text x="332.7" y="95.2" transform="rotate(-90 332.7 95.2)">IO12</text>
<text x="336.2" y="95.2" transform="rotate(-90 336.2 95.2)">IO13</text>
<text x="339.7" y="95.2" transform="rotate(-90 339.7 95.2)">IO14</text>
<text x="343.3" y="95.2" transform="rotate(-90 343.3 95.2)">IO21</text>
<text x="346.8" y="95.2" transform="rotate(-90 346.8 95.2)">IO47</text>
<text x="350.3" y="95.2" transform="rotate(-90 350.3 95.2)">IO48</text>
<text x="353.8" y="95.2" transform="rotate(-90 353.8 95.2)">IO45</text>
<text x="313.6" y="101.8" transform="rotate(-90 313.6 101.8)">15</text>
<text x="317.1" y="101.8" transform="rotate(-90 317.1 101.8)">16</text>
<text x="320.7" y="101.8" transform="rotate(-90 320.7 101.8)">17</text>
<text x="324.2" y="101.8" transform="rotate(-90 324.2 101.8)">18</text>
<text x="327.7" y="101.8" transform="rotate(-90 327.7 101.8)">19</text>
<text x="331.3" y="101.8" transform="rotate(-90 331.3 101.8)">20</text>
<text x="334.8" y="101.8" transform="rotate(-90 334.8 101.8)">21</text>
<text x="338.3" y="101.8" transform="rotate(-90 338.3 101.8)">22</text>
<text x="341.8" y="101.8" transform="rotate(-90 341.8 101.8)">23</text>
<text x="345.4" y="101.8" transform="rotate(-90 345.4 101.8)">24</text>
<text x="348.9" y="101.8" transform="rotate(-90 348.9 101.8)">25</text>
<text x="352.4" y="101.8" transform="rotate(-90 352.4 101.8)">26</text>
<text x="303" y="157.3">3</text>
<text x="303" y="160.9">4</text>
<text x="306.5" y="159.1">CC1</text>
<text x="219.6" y="164.4">B1</text>
<text x="225.3" y="166.2">GND</text>
<text x="243.6" y="166.2">GND</text>
<text x="252.4" y="164.4">A12</text>
<text x="306.5" y="162.6">CC2</text>
<text x="27.9" y="168.3" transform="rotate(-90 27.9 168.3)">1</text>
<text x="75.5" y="168.3" transform="rotate(-90 75.5 168.3)">1</text>
<text x="303" y="171.4">7</text>
<text x="306.5" y="173.2">EN_HVDCP/OUT1</text>
<text x="219.6" y="175">B4</text>
<text x="219.6" y="178.5">B5</text>
<text x="225.3" y="176.7">VBUS</text>
<text x="242.1" y="176.7">VBUS</text>
<text x="252.4" y="178.5">A8</text>
<text x="252.4" y="175">A9</text>
<text x="300.9" y="175">12</text>
<text x="306.5" y="176.7">EN_N</text>
<text x="27.9" y="184.4" transform="rotate(-90 27.9 184.4)">2</text>
<text x="75.5" y="184.4" transform="rotate(-90 75.5 184.4)">2</text>
<text x="219.6" y="182">B6</text>
<text x="219.6" y="185.6">B7</text>
<text x="225.3" y="180.3">CC2</text>
<text x="225.3" y="183.8">DP2</text>
<text x="242.2" y="180.3">SBU1</text>
<text x="244.1" y="183.8">DN1</text>
<text x="252.4" y="185.6">A6</text>
<text x="252.4" y="182">A7</text>
<text x="300.9" y="185.6">13</text>
<text x="344.3" y="183.8">ADDR/ORIENT</text>
<text x="368.8" y="185.6">15</text>
<text x="368.8" y="182">8</text>
<text x="219.6" y="189.1">B8</text>
<text x="225.3" y="190.9">SBU2</text>
<text x="225.3" y="187.3">DN2</text>
<text x="244.5" y="190.9">CC1</text>
<text x="244.6" y="187.3">DP1</text>
<text x="252.4" y="189.1">A5</text>
<text x="300.9" y="189.1">14</text>
<text x="306.5" y="187.3">FAULT/OUT2</text>
<text x="306.5" y="190.9">FLGIN</text>
<text x="357.3" y="190.9">INT_N</text>
<text x="358.8" y="187.3">GATE</text>
<text x="368.8" y="189.1">11</text>
<text x="219.6" y="192.6">B9</text>
<text x="225.3" y="194.4">VBUS</text>
<text x="242.1" y="194.4">VBUS</text>
<text x="252.4" y="192.6">A4</text>
<text x="358.5" y="194.4">VBUS</text>
<text x="368.8" y="192.6">16</text>
<text x="217.6" y="203.2">B12</text>
<text x="252.4" y="203.2">A1</text>
<text x="300.9" y="199.7">10</text>
<text x="303" y="203.2">9</text>
<text x="306.5" y="201.4">SCL/SNK_ISET</text>
<text x="225.3" y="205">GND</text>
<text x="237.8" y="209.1" transform="rotate(-90 237.8 209.1)">0</text>
<text x="239.2" y="206.4" transform="rotate(-90 239.2 206.4)">EH</text>
<text x="243.6" y="205">GND</text>
<text x="306.5" y="205">SDA/SNK_VSET</text>
<text x="303" y="213.8">1</text>
<text x="306.5" y="215.5">D+</text>
<text x="303" y="217.3">2</text>
<text x="303" y="220.8">6</text>
<text x="306.5" y="219.1">D-</text>
<text x="306.5" y="222.6">DBG_N</text>
<text x="40.1" y="233.2">1</text>
<text x="40.1" y="236.7">2</text>
<text x="43.6" y="234.9">VIN</text>
<text x="43.6" y="238.5">OUT</text>
<text x="40.1" y="240.2">3</text>
<text x="40.1" y="243.8">4</text>
<text x="43.6" y="242">FB</text>
<text x="43.6" y="245.5">ON/OFF</text>
</g>
<g font-size="3.2">
<text x="307.6" y="40.6">GND</text>
<text x="334.4" y="40.4" transform="rotate(-90 334.4 40.4)">GND</text>
<text x="351.8" y="40.6">GND</text>
<text x="75.4" y="53.3">1</text>
<text x="78.9" y="55">DGND</text>
<text x="75.4" y="67.4">5</text>
<text x="78.9" y="69.1">DGND</text>
<text x="109.4" y="69.1">PGND</text>
<text x="120.1" y="67.4">24</text>
<text x="109.4" y="86.8">PGND</text>
<text x="120.1" y="85">19</text>
<text x="73.4" y="99.1">14</text>
<text x="78.9" y="100.9">AGND</text>
<text x="100.2" y="101.7" transform="rotate(-90 100.2 101.7)">EP</text>
<text x="98.4" y="107.2" transform="rotate(-90 98.4 107.2)">29</text>
<text x="368.8" y="220.8">17</text>
<text x="360.1" y="222.6">GND</text>
<text x="70.7" y="233.2">8</text>
<text x="62" y="238.5">GND</text>
<text x="62" y="234.9">GND</text>
<text x="70.7" y="236.7">7</text>
<text x="62" y="245.5">GND</text>
<text x="62" y="242">GND</text>
<text x="70.7" y="243.8">5</text>
<text x="70.7" y="240.2">6</text>
</g>
<g font-size="3.2" fill="#f00">
<text x="120.1" y="53.3">28</text>
<text x="75.4" y="56.8">2</text>
<text x="78.9" y="58.6">DVDD</text>
<text x="109.7" y="58.6">PVDD</text>
<text x="109.7" y="55">PVDD</text>
<text x="120.1" y="56.8">27</text>
<text x="73.4" y="95.6">13</text>
<text x="120.1" y="95.6">16</text>
<text x="78.9" y="97.4">AVDD</text>
<text x="109.7" y="100.9">PVDD</text>
<text x="109.7" y="97.4">PVDD</text>
<text x="120.1" y="99.1">15</text>
<text x="360.3" y="159.1">VDD</text>
<text x="368.8" y="157.3">5</text>
</g>
<g font-size="2.8" fill="#840000">
<text x="286.7" y="202.7">1</text>
<text x="293.7" y="202.7">2</text>
<text x="286.7" y="206.2">1</text>
<text x="293.7" y="206.2">2</text>
<text x="381.9" y="208.8" transform="rotate(-90 381.9 208.8)">2</text>
<text x="381.9" y="215.8" transform="rotate(-90 381.9 215.8)">1</text>
</g>
<g font-size="2.5" fill="#00f">
<text x="375.7" y="83.6" transform="rotate(-90 375.7 83.6)">PSRAM</text>
<text x="318.6" y="118.2" transform="rotate(-90 318.6 118.2)">BOOT_M</text>
<text x="353.8" y="118.2" transform="rotate(-90 353.8 118.2)">FLASH_V</text>
</g>
</svg>
